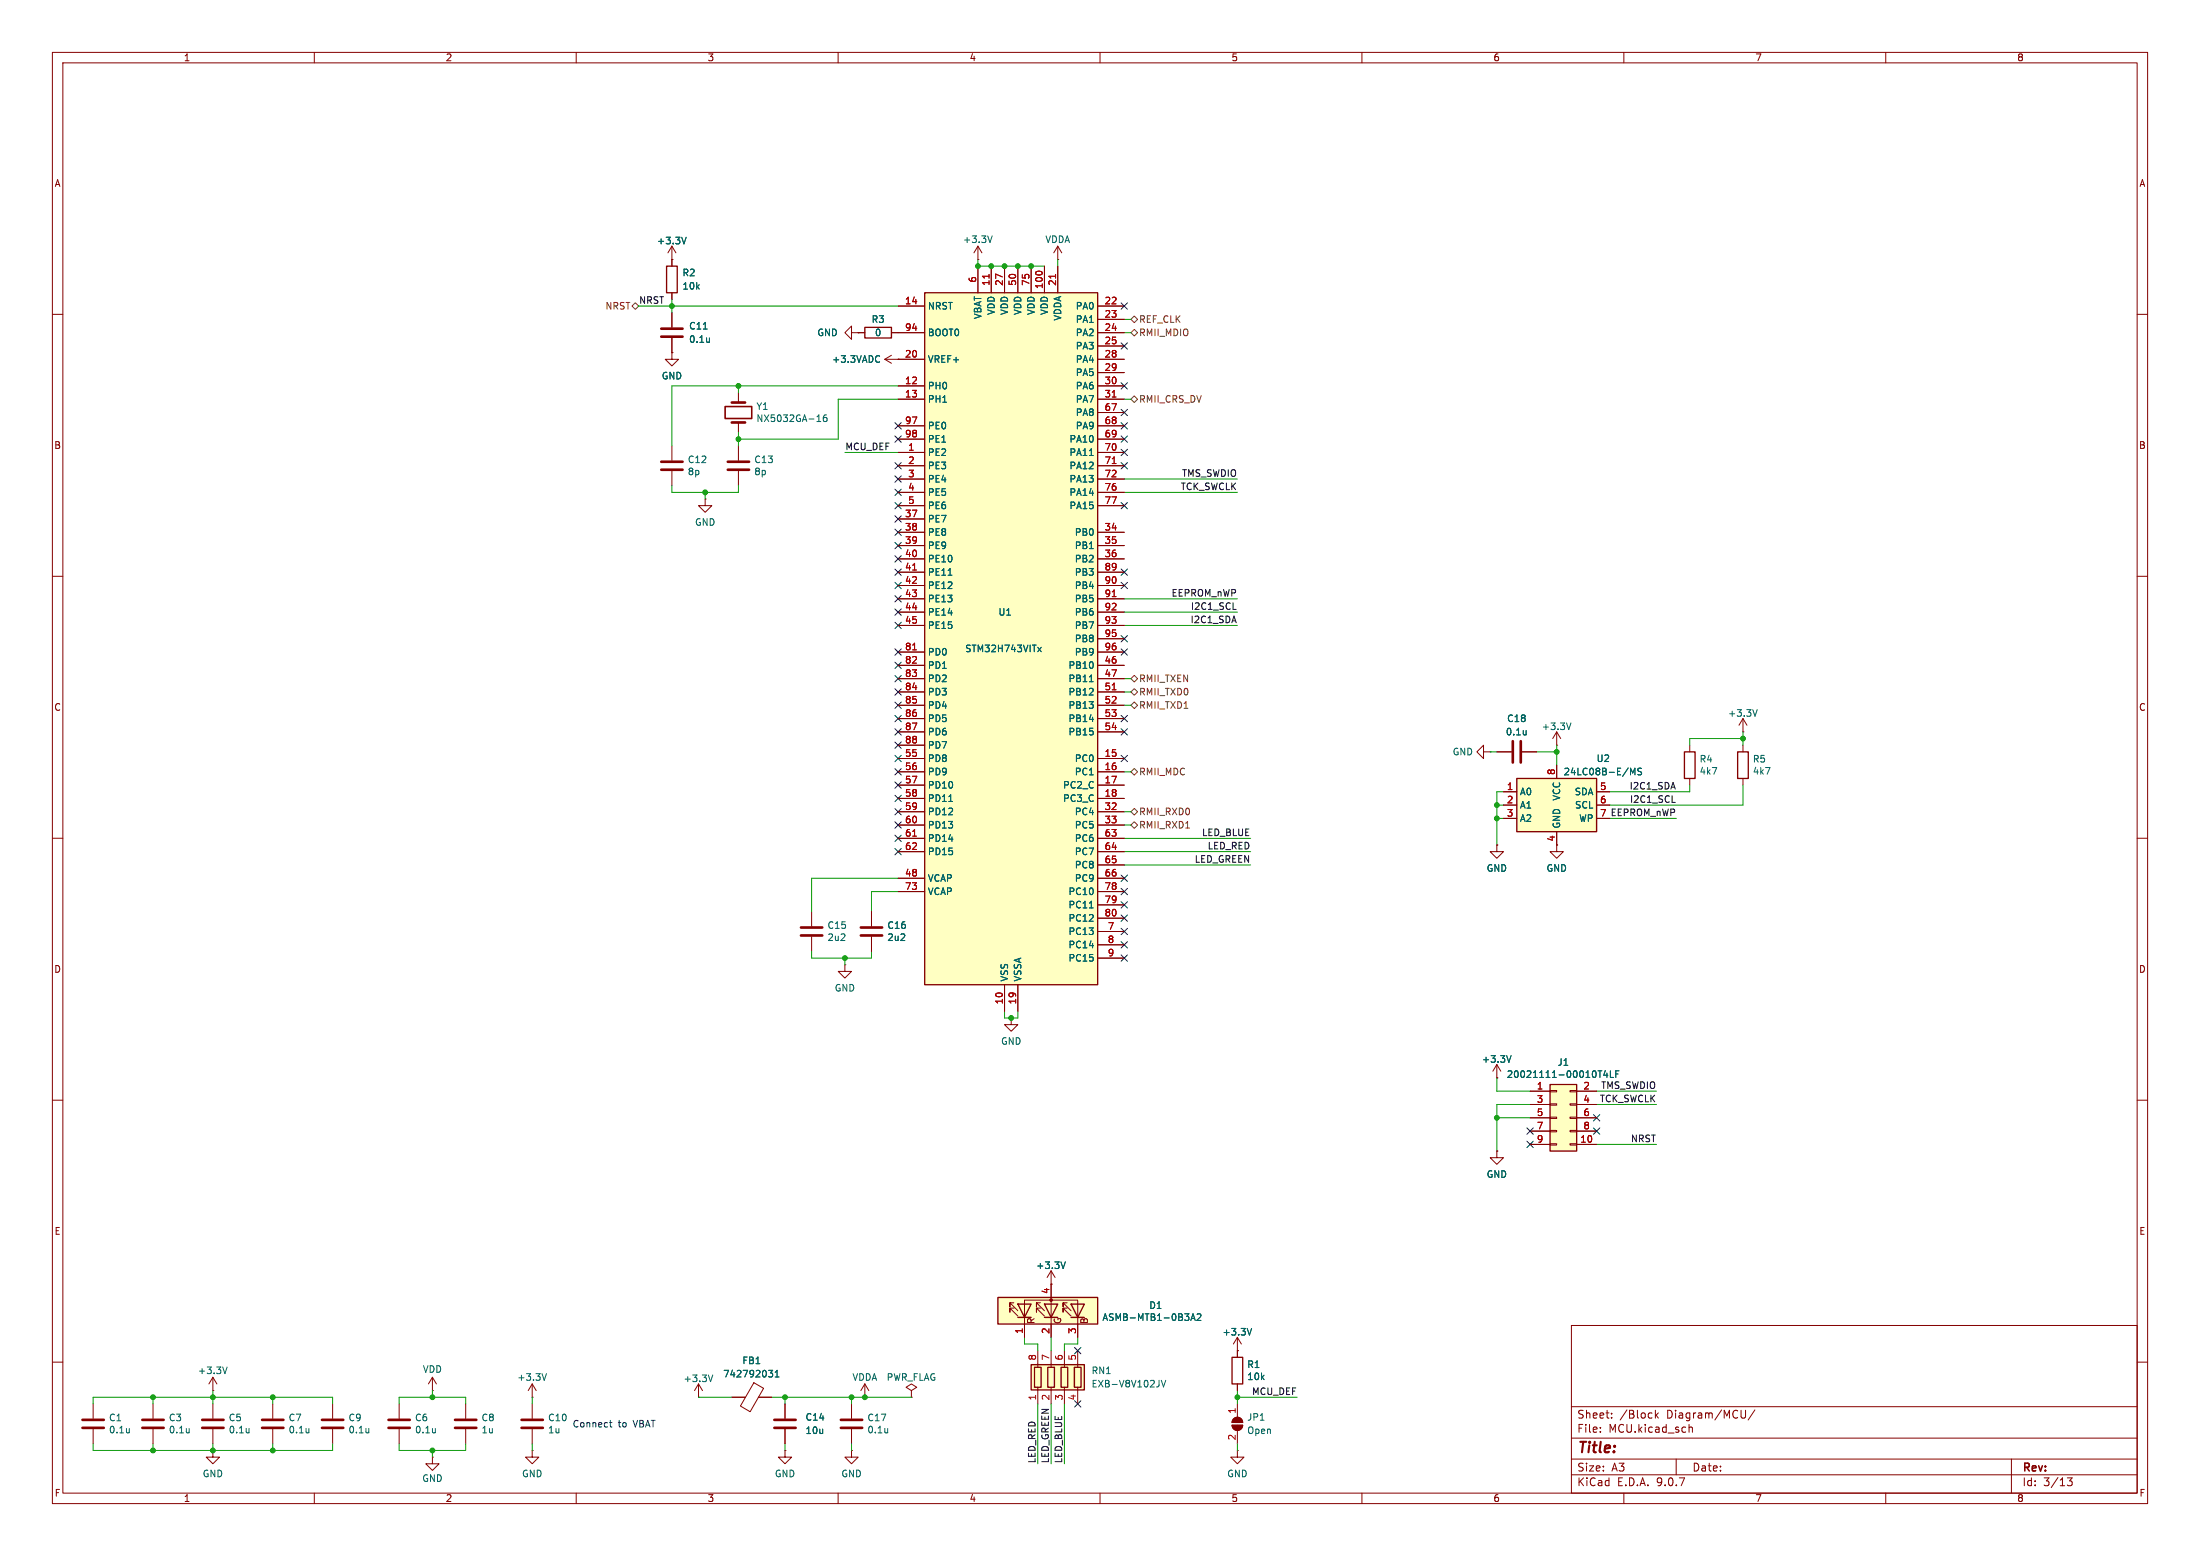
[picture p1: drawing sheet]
<svg xmlns="http://www.w3.org/2000/svg" width="420mm" height="297mm" viewBox="0 0 420 297" stroke-linecap="round" stroke-linejoin="round" font-family="sans-serif">
<g fill="none" stroke="#840000" stroke-width=".19">
<path d="M10 10h400v277h-400zM12 12h396v273h-396zM60 10v2M110 10v2M160 10v2M210 10v2M260 10v2M310 10v2M360 10v2M10 60h2M408 60h2M10 110h2"/>
<path d="M408 110h2M10 160h2M408 160h2M10 210h2M408 210h2M300 253h108v32h-108zM10 260h2M88.9 268v2.8M88.9 272.8v2.8M300 278.5h108M300 274.5h108M300 268.5h108"/>
<path d="M305.5 273.2v.2M305.5 272.5v.1M307.7 270.5v.2M307.7 269.8v.1M316 269.2v1.5M316.2 270.1l.4 .6M316.6 269.7l-.6 .6M320 278.5v3M322.4 271.9v1.5M322.4 272.5l.3-.1 .3 .1 .1 .9M333.2 269.2v1.2l-.1 .2-.4 .1M335 269.1l-1.3 1.9"/>
<path d="M384 278.5v6.5M408 260h2M60 285v2M110 285v2M160 285v2M210 285v2M260 285v2M300 281.5h108M310 285v2M360 285v2M394.7 282.1h.9l-.5 .6 .4 .1v.6l-.2 .2-.6-.1"/>
</g>
<path d="M86.9 271h4M86.9 272.5h4" fill="none" stroke="#840000" stroke-width=".51"/>
<path d="M190.5 247.6h19v5.1h-19z" fill="#ffffc2"/>
<g fill="none" stroke="#840000" stroke-width=".19">
<path d="M128.3 49.5v1.3M128.3 55.9v1.3M201.9 49.5h.1M201.9 47l-.7 1.3M201.9 47l.8 1.3M201.9 47v2.5M332.7 139.7h.1M332.7 137.2v2.5M332.7 137.2l-.7 1.2M332.7 137.2l.8 1.2M283.2 143.5v-1.3l-1.3 1.3 1.3 1.3v-1.3h1.3M284.5 143.5h.1"/>
<path d="M322.6 142.2v1.3M322.6 148.6v1.3M332.7 142.2v1.3M332.7 148.6v1.3M154.9 174v2.8M154.9 178.8v2.8M166.4 174v2.8M166.4 178.8v2.8M161.3 184.2v1.2h1.3l-1.3 1.3-1.3-1.3h1.3M161.3 184.2h.1M193 194.3v1.3h1.3l-1.3 1.3-1.2-1.3h1.2M193 194.3h.1"/>
<path d="M193.5 249.7h-.7v.7v-.7l1.5 1.5M193.5 248.7h-.7v.7v-.7l1.5 1.5M194.3 248.9h.1M195.6 255.3v-7.1h10.1v7.1M198.6 249.7h-.7v.7v-.7l1.5 1.5M198.6 248.7h-.7v.7v-.7l1.5 1.5M200.7 245.1v10.2M203.7 249.7h-.8v.7v-.7l1.6 1.5M203.7 248.7h-.8v.7v-.7l1.6 1.5M236.2 257.8h.1M236.2 255.3v2.5M236.2 255.3l-.7 1.2"/>
<path d="M236.2 255.3l.8 1.2M52.1 268v2.8M52.1 272.8v2.8M63.5 268v2.8M63.5 272.8v2.8M76.2 268v2.8M76.2 272.8v2.8M82.5 265.4h.1M82.5 278.1v1.3h1.3l-1.3 1.3-1.2-1.3h1.2M82.5 278.1h.1M82.5 262.9l-.7 1.3M82.5 262.9l.8 1.3"/>
<path d="M82.5 262.9v2.5M101.6 276.9v1.2h1.3l-1.3 1.3-1.3-1.3h1.3M101.6 276.9h.1M101.6 266.7h.1M101.6 264.2v2.5M101.6 268v2.8M101.6 272.8v2.8M101.6 264.2l-.8 1.2M101.6 264.2l.8 1.2M235.2 272h2a1.02 1.02 0 0 1-1 1 1.02 1.02 0 0 1-1-1zM235.5 270.8a1.02 1.02 0 0 1 1.1-.2 1.02 1.02 0 0 1 .6 .9h-2zM236.2 276.9v1.2h1.3l-1.3 1.3-1.3-1.3h1.3"/>
<path d="M236.2 276.9h.1M236.2 268v2.5M236.2 273v2.6"/>
</g>
<path d="M127.3 50.8h2v5.1h-2zM321.6 143.5h2v5.1h-2zM331.7 143.5h2.1v5.1h-2.1zM190.5 247.6h19v5.1h-19zM194.3 248.9h2.5l-1.2 2.6zM194.3 251.5h2.5M199.4 248.9h2.5l-1.2 2.6zM199.4 251.5h2.5M204.5 248.9h2.5l-1.3 2.6zM204.5 251.5h2.5" fill="none" stroke="#840000" stroke-width=".25"/>
<g fill="#840000" stroke="#840000" stroke-width=".19">
<path d="M235.5 270.8a1.02 1.02 0 0 1 1.1-.2 1.02 1.02 0 0 1 .6 .9h-2z"/>
<path d="M235.2 272h2a1.02 1.02 0 0 1-1 1 1.02 1.02 0 0 1-1-1z"/>
<circle cx="200.7" cy="248.2" r=".25"/>
</g>
<path d="M335.5 135.5l-.5 1.2M227.3 252l.5-1.2 .4 1.2M227.4 251.7h.7M228.5 250.9l.5-.1 .3 .3-.8 .9h.8M238.9 253.6l-.4 1.2M59 272.7v.8M59 273.4h-.1M70.4 272.7v.8M70.4 273.4h-.1M83.1 272.7v.8M83.1 273.4h-.1M104.3 262.2l-.4 1.3" fill="none" stroke="#006464" stroke-width=".19"/>
<path d="M152.9 177h4.1M152.9 178.6h4.1M164.3 177h4.1M164.3 178.6h4.1M50 271h4.1M50 272.5h4.1M61.5 271h4M61.5 272.5h4M74.2 271h4M74.2 272.5h4M99.6 271h4M99.6 272.5h4" fill="none" stroke="#840000" stroke-width=".51"/>
<path d="M176.5 55.9h33v132.1h-33z" fill="#ffffc2"/>
<path d="M176.5 55.9h33v132.1h-33zM165.1 62.5h5.1v2h-5.1z" fill="none" stroke="#840000" stroke-width=".25"/>
<g fill="none" stroke="#840000" stroke-width=".19">
<path d="M128.3 59.7v2.8M171.4 58.4h5.1M186.7 50.8v5.1M189.2 50.8v5.1M191.8 50.8v5.1M194.3 50.8v5.1M196.8 50.8v5.1M199.4 50.8v5.1M201.9 50.8v5.1M209.5 58.4h5.1M128.3 67.3v1.3h1.2l-1.2 1.3-1.3-1.3h1.3M128.3 67.3h.1"/>
<path d="M128.3 64.5v2.8M162.6 63.5v-1.3l-1.3 1.3 1.3 1.3v-1.3h1.2M163.8 63.5h.1M163.8 63.5h1.3M168.9 68.6h7.6M168.9 68.6l1.3 .7M170.2 63.5h6.3M170.2 67.8l-1.3 .8M171.4 68.6h.1M171.4 73.7h5.1M171.4 76.2h5.1M209.5 63.5h5.1"/>
<path d="M209.5 68.6h5.1M209.5 73.7h5.1M209.5 76.2h5.1M209.5 61h5.1M209.5 66h5.1M209.5 71.1h5.1M209.5 78.7h5.1M141 85.1v2.8M141 89.9v2.8M171.4 81.3h5.1M171.4 83.8h5.1M171.4 86.4h5.1"/>
<path d="M171.4 88.9h5.1M171.4 91.4h5.1M171.4 94h5.1M171.4 96.5h5.1M171.4 99.1h5.1M209.5 81.3h5.1M209.5 83.8h5.1M209.5 86.4h5.1M209.5 88.9h5.1M209.5 91.4h5.1M209.5 94h5.1M209.5 96.5h5.1"/>
<path d="M171.4 101.6h5.1M171.4 104.1h5.1M171.4 106.7h5.1M171.4 109.2h5.1M171.4 111.8h5.1M171.4 114.3h5.1M171.4 116.8h5.1M171.4 119.4h5.1M209.5 101.6h5.1M209.5 104.1h5.1M209.5 106.7h5.1M209.5 109.2h5.1"/>
<path d="M209.5 111.8h5.1M209.5 114.3h5.1M209.5 116.8h5.1M209.5 119.4h5.1M171.4 124.5h5.1M171.4 127h5.1M171.4 129.5h5.1M171.4 132.1h5.1M171.4 134.6h5.1M171.4 137.2h5.1M171.4 139.7h5.1M209.5 124.5h5.1"/>
<path d="M209.5 127h5.1M209.5 129.5h5.1M209.5 132.1h5.1M209.5 134.6h5.1M209.5 137.2h5.1M209.5 139.7h5.1M209.5 121.9h5.1M171.4 142.2h5.1M171.4 144.8h5.1M171.4 147.3h5.1M171.4 149.9h5.1M171.4 152.4h5.1"/>
<path d="M171.4 154.9h5.1M171.4 157.5h5.1M209.5 144.8h5.1M209.5 147.3h5.1M209.5 149.9h5.1M209.5 152.4h5.1M209.5 154.9h5.1M209.5 157.5h5.1M171.4 160h5.1M171.4 162.6h5.1M171.4 167.6h5.1M171.4 170.2h5.1"/>
<path d="M209.5 160h5.1M209.5 162.6h5.1M209.5 167.6h5.1M209.5 170.2h5.1M209.5 165.1h5.1M209.5 172.7h5.1M209.5 175.3h5.1M209.5 177.8h5.1M191.8 188v5M194.3 188v5M209.5 180.3h5.1M209.5 182.9h5.1"/>
</g>
<path d="M134.3 62.8h.7M135.4 64.5v.8M135.4 65.2v.1M167.7 67.9l.2 .1M167.9 69l-.2 .2M208 86.9h.7M181 109.8h.7M198.1 123.6l.7 .8M198.8 123.6l-.7 .8M208 130.1h.7M181.1 153h.8M208 173.3h.7" fill="none" stroke="#006464" stroke-width=".19"/>
<path d="M188.8 52.4v.7M201.5 52.4v.7M212.3 75.8h.8M212.3 88.5h.8M174.2 108.8h.8M212.3 113.9h.8M174.2 124h.8M212.3 131.7h.8M174.2 159.6h.8" fill="none" stroke="#a90000" stroke-width=".19"/>
<path d="M126.2 62.7h4.1M126.2 64.3h4.1M138.9 88.1h4.1M138.9 89.7h4.1" fill="none" stroke="#840000" stroke-width=".51"/>
<path d="M295.9 207h5.1v12.7h-5.1z" fill="#ffffc2"/>
<path d="M295.9 207h5.1v12.7h-5.1z" fill="none" stroke="#840000" stroke-width=".25"/>
<g fill="none" stroke="#840000" stroke-width=".19">
<path d="M128.3 49.5h.1M128.3 47l.7 1.3M128.3 47l-.8 1.3M128.3 47v2.5M141 74.9v1.9M128.3 85.1v2.8M128.3 89.9v2.8M134.6 95.3v1.2h1.3l-1.3 1.3-1.3-1.3h1.3M134.6 95.3h.1M141 80.6v2M297.2 139.7l-.8 1.3M297.2 139.7l.7 1.3"/>
<path d="M297.2 139.7v2.5M285.7 143.5h2.8M290.6 143.5h2.8M297.2 142.2h.1M292.1 208.3h3.8M292.1 210.8h3.8M292.1 213.4h3.8M292.1 215.9h3.8M292.1 218.4h3.8M295.9 208.2h1.3v.2h-1.3zM295.9 210.7h1.3v.2h-1.3zM295.9 213.2h1.3v.3h-1.3z"/>
<path d="M295.9 215.8h1.3v.2h-1.3zM295.9 218.3h1.3v.3h-1.3zM299.7 208.2h1.3v.2h-1.3zM299.7 210.7h1.3v.2h-1.3zM299.7 213.2h1.3v.3h-1.3zM299.7 215.8h1.3v.2h-1.3zM299.7 218.3h1.3v.3h-1.3zM301 208.3h3.8M301 210.8h3.8M301 213.4h3.8M301 215.9h3.8M301 218.4h3.8"/>
</g>
<path d="M131 45.3l-.4 1.3M157.8 79.2l-.4 .1a.86 .86 0 0 0 0 1.2l.4-.2 .1-.4-.2-.2h-.4l-.1 .2M156 80.5h.7M291.3 139.4v.9M299.9 138l-.4 1.3M291.3 140.2h.1M305.1 204.4h.7M306.5 204.3l-.3 .9h.7M306.8 204.8v.9M307.4 204.4v1.3h.6M308.5 205h.4M309.1 204.4h-.6v1.3" fill="none" stroke="#006464" stroke-width=".19"/>
<path d="M139.7 76.8h2.5M126.2 88.1h4.1M126.2 89.7h4.1M139.7 80.6h2.5M288.8 141.5v4M290.3 141.5v4" fill="none" stroke="#840000" stroke-width=".51"/>
<path d="M138.4 77.6h5.1v2.3h-5.1z" fill="none" stroke="#840000" stroke-width=".3"/>
<path d="M196.8 260.5h10.2v4.8h-10.2z" fill="#ffffc2"/>
<path d="M235.2 259.1h2v5.1h-2zM196.8 260.5h10.2v4.8h-10.2zM197.5 261h1.3v3.8h-1.3zM200 261h1.3v3.8h-1.3zM202.6 261h1.2v3.8h-1.2zM205.1 261h1.3v3.8h-1.3z" fill="none" stroke="#840000" stroke-width=".25"/>
<g fill="none" stroke="#840000" stroke-width=".19">
<path d="M186.7 49.5h.1M186.7 47l-.8 1.3M186.7 47l.8 1.3M186.7 47v2.5M285.7 219.7v1.3h1.3l-1.3 1.2-1.2-1.2h1.2M285.7 219.7h.1M198.1 257.8v3.2M200.7 245.1h.1M200.7 242.6v2.5M200.7 257.8v3.2M200.7 242.6l-.8 1.2M200.7 242.6l.7 1.2"/>
<path d="M203.2 257.8v3.2M205.7 257.8v3.2M236.2 257.8v1.3M29.2 268v2.8M29.2 272.8v2.8M133.3 266.7h.1M133.3 264.2l-.7 1.2M133.3 264.2l.8 1.2M133.3 264.2v2.5M149.9 276.9v1.2h1.2l-1.2 1.3-1.3-1.3h1.3M149.9 276.9h.1M149.9 268v2.8"/>
<path d="M149.9 272.8v2.8M162.6 276.9v1.2h1.2l-1.2 1.3-1.3-1.3h1.3M162.6 276.9h.1M162.6 268v2.8M162.6 272.8v2.8M165.1 266.7h.1M165.1 264.2l-.8 1.2M165.1 264.2l.8 1.2M165.1 264.2v2.5M174 265.4l1-.6-1-.6-1 .6 1 .6v1.3M174 266.7h.1M198.1 264.8v3.2"/>
<path d="M200.7 264.8v3.2M203.2 264.8v3.2M205.7 264.8v3.2M236.2 264.2v1.2"/>
</g>
<path d="M189.4 45l-.4 1.3M203.4 240.9l-.4 1.2M36.1 272.7v.8M36.1 273.4h.1M136.1 262.5l-.5 1.2M169.5 272.7v.8M169.5 273.4h-.1M221.7 263.5l.4 1.2 .4-1.2" fill="none" stroke="#006464" stroke-width=".19"/>
<path d="M27.2 271h4M27.2 272.5h4M147.8 271h4.1M147.8 272.5h4.1M160.5 271h4.1M160.5 272.5h4.1" fill="none" stroke="#840000" stroke-width=".51"/>
<path d="M289.6 148.6h15.2v10.2h-15.2z" fill="#ffffc2"/>
<path d="M289.6 148.6h15.2v10.2h-15.2z" fill="none" stroke="#840000" stroke-width=".25"/>
<g fill="none" stroke="#840000" stroke-width=".19">
<path d="M128.3 49.5h.1M128.3 49.5v1.3M128.3 55.9v1.3M128.3 59.7v2.8M171.4 58.4h5.1M186.7 50.8v5.1M189.2 50.8v5.1M191.8 50.8v5.1M194.3 50.8v5.1M196.8 50.8v5.1M199.4 50.8v5.1M201.9 50.8v5.1"/>
<path d="M209.5 58.4h5.1M128.3 67.3h.1M128.3 64.5v2.8M163.8 63.5h.1M163.8 63.5h1.3M170.2 63.5h6.3M171.4 68.6h.1M171.4 68.6h5.1M171.4 73.7h5.1M171.4 76.2h5.1M209.5 63.5h5.1M209.5 68.6h5.1"/>
<path d="M209.5 73.7h5.1M209.5 76.2h5.1M209.5 61h5.1M209.5 66h5.1M209.5 71.1h5.1M209.5 78.7h5.1M171.4 81.3h5.1M171.4 83.8h5.1M171.4 86.4h5.1M171.4 88.9h5.1M171.4 91.4h5.1M171.4 94h5.1"/>
<path d="M171.4 96.5h5.1M171.4 99.1h5.1M209.5 81.3h5.1M209.5 83.8h5.1M209.5 86.4h5.1M209.5 88.9h5.1M209.5 91.4h5.1M209.5 94h5.1M209.5 96.5h5.1M171.4 101.6h5.1M171.4 104.1h5.1M171.4 106.7h5.1"/>
<path d="M171.4 109.2h5.1M171.4 111.8h5.1M171.4 114.3h5.1M171.4 116.8h5.1M171.4 119.4h5.1M209.5 101.6h5.1M209.5 104.1h5.1M209.5 106.7h5.1M209.5 109.2h5.1M209.5 111.8h5.1M209.5 114.3h5.1M209.5 116.8h5.1"/>
<path d="M209.5 119.4h5.1M171.4 124.5h5.1M171.4 127h5.1M171.4 129.5h5.1M171.4 132.1h5.1M171.4 134.6h5.1M171.4 137.2h5.1M171.4 139.7h5.1M209.5 124.5h5.1M209.5 127h5.1M209.5 129.5h5.1M209.5 132.1h5.1"/>
<path d="M209.5 134.6h5.1M209.5 137.2h5.1M209.5 139.7h5.1M209.5 121.9h5.1M171.4 142.2h5.1M171.4 144.8h5.1M171.4 147.3h5.1M171.4 149.9h5.1M171.4 152.4h5.1M171.4 154.9h5.1M171.4 157.5h5.1M209.5 144.8h5.1"/>
<path d="M209.5 147.3h5.1M209.5 149.9h5.1M209.5 152.4h5.1M209.5 154.9h5.1M209.5 157.5h5.1M285.7 143.5h2.8M287 151.1h2.6M287 153.7h2.6M287 156.2h2.6M290.6 143.5h2.8M297.2 158.8v3.8h1.2l-1.2 1.2-1.3-1.2h1.3M297.2 146.1v2.5"/>
<path d="M304.8 151.1h2.5M304.8 153.7h2.5M304.8 156.2h2.5M166.4 174v2.8M166.4 178.8v2.8M171.4 160h5.1M171.4 162.6h5.1M171.4 167.6h5.1M171.4 170.2h5.1M209.5 160h5.1M209.5 162.6h5.1M209.5 167.6h5.1"/>
<path d="M209.5 170.2h5.1M209.5 165.1h5.1M209.5 172.7h5.1M209.5 175.3h5.1M209.5 177.8h5.1M285.7 161.3v1.3h1.3l-1.3 1.2-1.2-1.2h1.2M285.7 161.3h.1M191.8 188v5M194.3 188v5M209.5 180.3h5.1M209.5 182.9h5.1M285.7 205.7h.1"/>
<path d="M285.7 219.7h.1M285.7 203.2l-.7 1.3M285.7 203.2l.8 1.3M285.7 203.2v2.5M292.1 208.3h3.8M292.1 210.8h3.8M292.1 213.4h3.8M292.1 215.9h3.8M292.1 218.4h3.8M301 208.3h3.8M301 210.8h3.8M301 213.4h3.8"/>
<path d="M301 215.9h3.8M301 218.4h3.8M195.6 252.7v2.6M200.7 245.1h.1M200.7 245.1v2.5M200.7 252.7v2.6M205.7 252.7v2.6M236.2 257.8h.1M236.2 257.8v1.3M17.8 268v2.8M17.8 272.8v2.8M40.6 276.9v1.2h1.3l-1.3 1.3-1.2-1.3h1.2"/>
<path d="M40.6 276.9h.1M40.6 265.4h.1M40.6 262.9v2.5M40.6 268v2.8M40.6 272.8v2.8M40.6 262.9l-.7 1.3M40.6 262.9l.8 1.3M139.7 266.7h2.6M143.9 263.9l1.9 1.1-2.6 4.5-1.8-1.1zM144.8 266.7h2.5M149.9 268v2.8M149.9 272.8v2.8"/>
<path d="M236.2 264.2v1.2"/>
</g>
<g fill="none" stroke="#006464" stroke-width=".19">
<path d="M131 45.3l-.4 1.3M134.3 62.8h.7M135.4 64.5v.8M135.4 65.2v.1M167.7 67.9l.2 .1M167.9 69l-.2 .2M208 86.9h.7M181 109.8h.7M198.1 123.6l.7 .8M198.8 123.6l-.7 .8M208 130.1h.7M291.3 139.4v.9"/>
<path d="M181.1 153h.8M291.3 140.2h.1M311.3 147.9v-1.3l.4 .9 .4-.9v1.3M313.4 146.7l-.5-.1-.2 .2v.3l.6 .3 .1 .3-.3 .2-.4-.1M208 173.3h.7M288.5 201.5l-.5 1.3M305.1 204.4h.7M306.5 204.3l-.3 .9h.7M306.8 204.8v.9M307.4 204.4v1.3h.6M308.5 205h.4M309.1 204.4h-.6v1.3"/>
<path d="M203.4 240.9l-.4 1.2M227.3 252l.5-1.2 .4 1.2M227.4 251.7h.7M228.5 250.9l.5-.1 .3 .3-.8 .9h.8M238.9 253.6l-.4 1.2M24.7 272.7v.8M24.7 273.4h-.1M43.4 260.9l-.5 1.3M47.5 272.7v.8M47.5 273.4h.1M146.7 261.6h.8l-.4 .4 .3 .2 .1 .4-.2 .2h-.4M148 262.8h.7"/>
<path d="M148 261.9l.3-.3v1.2"/>
</g>
<path d="M15.7 271h4.1M15.7 272.5h4.1M38.6 271h4.1M38.6 272.5h4.1" fill="none" stroke="#840000" stroke-width=".51"/>
<path d="M120.6 58.4l.7-.6 .6 .6-.6 .7zM215.9 76.2l.6-.6 .7 .6-.7 .6zM215.9 61l.6-.7 .7 .7-.7 .6zM215.9 63.5l.6-.6 .7 .6-.7 .6zM215.9 134.6l.6-.6 .7 .6-.7 .7zM215.9 132.1l.6-.7 .7 .7-.7 .6zM215.9 129.5l.6-.6 .7 .6-.7 .7zM215.9 157.5l.6-.7 .7 .7-.7 .6zM215.9 154.9l.6-.6 .7 .6-.7 .7zM215.9 147.3l.6-.6 .7 .6-.7 .7zM226.4 158.1h.7" fill="none" stroke="#725600" stroke-width=".19"/>
<path d="M235.4 116.3h.6M319.2 153.2h.6" fill="none" stroke="#0f0f0f" stroke-width=".19"/>
<g fill="none" stroke="#009600" stroke-width=".19">
<path d="M121.9 58.4h49.5M128.3 57.2v2.5M186.7 49.5v1.3h12.7M201.9 49.5v1.3M141 73.7v1.2M171.4 76.2h-11.4v7.6h-19M171.4 73.7h-43.1v11.4M214.6 61h1.3M214.6 63.5h1.3M214.6 76.2h1.3M128.3 92.7v1.3h12.7v-1.3M134.6 94v1.3"/>
<path d="M141 82.6v2.5M161.3 86.4h10.1M214.6 94h21.6M214.6 91.4h21.6M214.6 119.4h21.6M214.6 116.8h21.6M214.6 114.3h21.6M214.6 132.1h1.3M214.6 129.5h1.3M214.6 134.6h1.3M332.7 139.7v2.5M214.6 157.5h1.3"/>
<path d="M214.6 147.3h1.3M214.6 154.9h1.3M284.5 143.5h1.2M285.7 153.7h1.3M285.7 156.2h1.3M287 151.1h-1.3v10.2M293.4 143.5h3.8M297.2 142.2v3.9M307.3 156.2h12.7M322.6 149.9v1.2h-15.3M332.7 149.9v3.8h-25.4M332.7 141h-10.1v1.2"/>
<path d="M171.4 167.6h-16.5v6.4M171.4 170.2h-5v3.8M214.6 162.6h24.2M214.6 165.1h24.2M214.6 160h24.2M154.9 181.6v1.3h11.5v-1.3M161.3 182.9v1.3M191.8 193v1.3h2.5v-1.3M285.7 205.7v2.6h6.4M285.7 213.4h6.4M292.1 210.8h-6.4v8.9M304.8 208.3h11.4"/>
<path d="M304.8 210.8h11.4M304.8 218.4h11.4M195.6 255.3v1.2h2.5v1.3M200.7 255.3v2.5M205.7 255.3v1.2h-2.5v1.3M17.8 268v-1.3h45.7v1.3M17.8 275.6v1.3h45.7v-1.3M29.2 266.7v1.3M29.2 275.6v1.3M40.6 265.4v2.6M40.6 275.6v1.3M52.1 266.7v1.3"/>
<path d="M52.1 275.6v1.3M76.2 268v-1.3h12.7v1.3M76.2 275.6v1.3h12.7v-1.3M82.5 265.4v1.3M82.5 276.9v1.2M101.6 266.7v1.3M101.6 275.6v1.3M133.3 266.7h6.4M147.3 266.7h26.7M149.9 266.7v1.3M149.9 275.6v1.3M162.6 266.7v1.3"/>
<path d="M162.6 275.6v1.3M198.1 268v11.4M200.7 268v11.4M203.2 268v11.4M236.2 266.7h11.4M236.2 265.4v2.6M236.2 275.6v1.3"/>
</g>
<g fill="none" stroke="#000084" stroke-width=".19">
<path d="M214 57.8l1.2 1.2M215.2 57.8l-1.2 1.2M214 65.4l1.2 1.2M214 78.1l1.2 1.2M214 73.1l1.2 1.2M215.2 65.4l-1.2 1.2M215.2 78.1l-1.2 1.2M215.2 73.1l-1.2 1.2M170.8 80.7l1.3 1.2M170.8 98.5l1.3 1.2M170.8 90.8l1.3 1.2M170.8 83.2l1.3 1.2"/>
<path d="M170.8 95.9l1.3 1.2M170.8 88.3l1.3 1.2M170.8 93.4l1.3 1.2M172.1 80.7l-1.3 1.2M172.1 98.5l-1.3 1.2M172.1 90.8l-1.3 1.2M172.1 83.2l-1.3 1.2M172.1 95.9l-1.3 1.2M172.1 88.3l-1.3 1.2M172.1 93.4l-1.3 1.2M214 85.8l1.2 1.2M214 88.3l1.2 1.2"/>
<path d="M214 95.9l1.2 1.2M214 80.7l1.2 1.2M214 83.2l1.2 1.2M215.2 85.8l-1.2 1.2M215.2 88.3l-1.2 1.2M215.2 95.9l-1.2 1.2M215.2 80.7l-1.2 1.2M215.2 83.2l-1.2 1.2M170.8 118.8l1.3 1.2M170.8 101l1.3 1.2M170.8 108.6l1.3 1.2M170.8 103.5l1.3 1.2"/>
<path d="M170.8 106.1l1.3 1.2M170.8 111.2l1.3 1.2M170.8 113.7l1.3 1.2M170.8 116.2l1.3 1.2M172.1 101l-1.3 1.2M172.1 108.6l-1.3 1.2M172.1 118.8l-1.3 1.2M172.1 103.5l-1.3 1.2M172.1 106.1l-1.3 1.2M172.1 111.2l-1.3 1.2M172.1 113.7l-1.3 1.2M172.1 116.2l-1.3 1.2"/>
<path d="M214 111.2l1.2 1.2M214 108.6l1.2 1.2M215.2 111.2l-1.2 1.2M215.2 108.6l-1.2 1.2M170.8 123.9l1.3 1.2M170.8 128.9l1.3 1.2M170.8 139.1l1.3 1.2M170.8 131.5l1.3 1.2M170.8 126.4l1.3 1.2M170.8 134l1.3 1.2M170.8 136.6l1.3 1.2M172.1 128.9l-1.3 1.2"/>
<path d="M172.1 131.5l-1.3 1.2M172.1 139.1l-1.3 1.2M172.1 123.9l-1.3 1.2M172.1 126.4l-1.3 1.2M172.1 134l-1.3 1.2M172.1 136.6l-1.3 1.2M214 123.9l1.2 1.2M214 121.3l1.2 1.2M214 139.1l1.2 1.2M214 136.6l1.2 1.2M215.2 123.9l-1.2 1.2M215.2 121.3l-1.2 1.2"/>
<path d="M215.2 139.1l-1.2 1.2M215.2 136.6l-1.2 1.2M170.8 154.3l1.3 1.2M170.8 159.4l1.3 1.2M170.8 156.9l1.3 1.2M170.8 151.8l1.3 1.2M170.8 146.7l1.3 1.2M170.8 149.3l1.3 1.2M170.8 144.2l1.3 1.2M170.8 141.6l1.3 1.2M172.1 154.3l-1.3 1.2M172.1 159.4l-1.3 1.2"/>
<path d="M172.1 156.9l-1.3 1.2M172.1 151.8l-1.3 1.2M172.1 146.7l-1.3 1.2M172.1 149.3l-1.3 1.2M172.1 144.2l-1.3 1.2M172.1 141.6l-1.3 1.2M214 144.2l1.2 1.2M215.2 144.2l-1.2 1.2M170.8 162l1.3 1.2M172.1 162l-1.3 1.2M214 169.6l1.2 1.2M214 172.1l1.2 1.2"/>
<path d="M214 167l1.2 1.2M214 174.7l1.2 1.2M214 179.7l1.2 1.2M214 177.2l1.2 1.2M215.2 169.6l-1.2 1.2M215.2 172.1l-1.2 1.2M215.2 167l-1.2 1.2M215.2 174.7l-1.2 1.2M215.2 179.7l-1.2 1.2M215.2 177.2l-1.2 1.2M214 182.3l1.2 1.2M215.2 182.3l-1.2 1.2"/>
<path d="M291.5 217.8l1.2 1.2M291.5 215.3l1.2 1.2M292.7 217.8l-1.2 1.2M292.7 215.3l-1.2 1.2M304.2 215.3l1.2 1.2M304.2 212.8l1.2 1.2M305.4 215.3l-1.2 1.2M305.4 212.8l-1.2 1.2M205.1 257.2l1.2 1.2M206.3 257.2l-1.2 1.2M205.1 267.4l1.2 1.2M206.3 267.4l-1.2 1.2"/>
</g>
<path d="M116.3 271.5h.5M116.5 271.1v1.1l.3 .2" fill="none" stroke="#0000c2" stroke-width=".19"/>
<path d="M188.8 52.4v.7M201.5 52.4v.7M212.3 75.8h.8M212.3 88.5h.8M174.2 108.8h.8M212.3 113.9h.8M174.2 124h.8M212.3 131.7h.8M174.2 159.6h.8" fill="none" stroke="#a90000" stroke-width=".19"/>
<g fill="#009600" stroke="#009600" stroke-width=".19">
<circle cx="29.2" cy="266.7" r=".46"/>
<circle cx="40.6" cy="266.7" r=".46"/>
<circle cx="40.6" cy="276.9" r=".46"/>
<circle cx="52.1" cy="266.7" r=".46"/>
<circle cx="52.1" cy="276.9" r=".46"/>
<circle cx="29.2" cy="276.9" r=".46"/>
<circle cx="149.9" cy="266.7" r=".46"/>
<circle cx="162.6" cy="266.7" r=".46"/>
<circle cx="165.1" cy="266.7" r=".46"/>
<circle cx="161.3" cy="182.9" r=".46"/>
<circle cx="193" cy="194.3" r=".46"/>
<circle cx="82.5" cy="276.9" r=".46"/>
<circle cx="82.5" cy="266.7" r=".46"/>
<circle cx="236.2" cy="266.7" r=".46"/>
<circle cx="141" cy="73.7" r=".46"/>
<circle cx="141" cy="83.8" r=".46"/>
<circle cx="128.3" cy="58.4" r=".46"/>
<circle cx="134.6" cy="94" r=".46"/>
<circle cx="297.2" cy="143.5" r=".46"/>
<circle cx="332.7" cy="141" r=".46"/>
<circle cx="196.8" cy="50.8" r=".46"/>
<circle cx="194.3" cy="50.8" r=".46"/>
<circle cx="191.8" cy="50.8" r=".46"/>
<circle cx="189.2" cy="50.8" r=".46"/>
<circle cx="186.7" cy="50.8" r=".46"/>
<circle cx="285.7" cy="213.4" r=".46"/>
<circle cx="285.7" cy="156.2" r=".46"/>
<circle cx="285.7" cy="153.7" r=".46"/>
</g>
<text font-size="2.8" fill="#840000" x="301" y="277.9">Title:</text>
<g font-size="2.1" fill="#840000">
<text x="301" y="273.7">File:</text>
<text x="301" y="271">Sheet:</text>
<text x="307.1" y="273.7">MCU.kicad_sch</text>
<text x="309.2" y="271">/Block</text>
<text x="318.2" y="271">Diagram/MCU/</text>
<text x="301" y="281.1">Size:</text>
<text x="307.6" y="281.1">A3</text>
<text x="323" y="281.1">Date:</text>
<text x="386" y="281.3">Rev:</text>
<text x="301" y="283.9">KiCad</text>
<text x="308.7" y="283.9">E.D.A.</text>
<text x="316.3" y="283.9">9.0.7</text>
<text x="386" y="283.9">Id:</text>
<text x="390.1" y="283.9">3/13</text>
</g>
<g font-size="1.8" fill="#840000">
<text x="35" y="11.9">1</text>
<text x="85" y="11.9">2</text>
<text x="135" y="11.9">3</text>
<text x="185" y="11.9">4</text>
<text x="235" y="11.9">5</text>
<text x="285" y="11.9">6</text>
<text x="335" y="11.9">7</text>
<text x="385" y="11.9">8</text>
<text x="10.3" y="35.9">A</text>
<text x="408.3" y="35.9">A</text>
<text x="10.3" y="85.9">B</text>
<text x="408.2" y="85.9">B</text>
<text x="10.3" y="135.9">C</text>
<text x="408.2" y="135.9">C</text>
<text x="296.9" y="160.7" transform="rotate(-90 296.9 160.7)">4</text>
<text x="10.3" y="185.9">D</text>
<text x="408.2" y="185.9">D</text>
<text x="10.3" y="235.9">E</text>
<text x="408.3" y="235.9">E</text>
<text x="197.7" y="252.8" transform="rotate(-90 197.7 252.8)">R</text>
<text x="202.8" y="252.8" transform="rotate(-90 202.8 252.8)">G</text>
<text x="207.9" y="252.8" transform="rotate(-90 207.9 252.8)">B</text>
<text x="10.3" y="285.9">F</text>
<text x="35" y="286.9">1</text>
<text x="85" y="286.9">2</text>
<text x="135" y="286.9">3</text>
<text x="185" y="286.9">4</text>
<text x="235" y="286.9">5</text>
<text x="285" y="286.9">6</text>
<text x="335" y="286.9">7</text>
<text x="385" y="286.9">8</text>
<text x="408.3" y="285.9">F</text>
</g>
<g font-size="1.8" fill="#006464">
<text x="125.3" y="46.8">+3.3V</text>
<text x="183.7" y="46.6">+3.3V</text>
<text x="199.5" y="46.6">VDDA</text>
<text x="130.2" y="52.9">R2</text>
<text x="130.2" y="55.5">10k</text>
<text x="177" y="59.3">NRST</text>
<text x="205.3" y="59.3">PA0</text>
<text x="131.5" y="63.1">C11</text>
<text x="131.5" y="65.6">0.1u</text>
<text x="155.9" y="64.4">GND</text>
<text x="166.3" y="61.8">R3</text>
<text x="166.9" y="64.4">0</text>
<text x="177" y="64.4">BOOT0</text>
<text x="187.6" y="61" transform="rotate(-90 187.6 61)">VBAT</text>
<text x="190.1" y="60.2" transform="rotate(-90 190.1 60.2)">VDD</text>
<text x="192.6" y="60.2" transform="rotate(-90 192.6 60.2)">VDD</text>
<text x="195.2" y="60.2" transform="rotate(-90 195.2 60.2)">VDD</text>
<text x="197.7" y="60.2" transform="rotate(-90 197.7 60.2)">VDD</text>
<text x="200.3" y="60.2" transform="rotate(-90 200.3 60.2)">VDD</text>
<text x="202.8" y="61.3" transform="rotate(-90 202.8 61.3)">VDDA</text>
<text x="205.3" y="61.8">PA1</text>
<text x="205.3" y="64.4">PA2</text>
<text x="158.7" y="69.4">+3.3VADC</text>
<text x="177" y="69.4">VREF+</text>
<text x="205.3" y="66.9">PA3</text>
<text x="205.3" y="69.4">PA4</text>
<text x="205.3" y="72">PA5</text>
<text x="126.2" y="72.6">GND</text>
<text x="177" y="74.5">PH0</text>
<text x="177" y="77.1">PH1</text>
<text x="205.3" y="74.5">PA6</text>
<text x="205.3" y="77.1">PA7</text>
<text x="144.3" y="78.4">Y1</text>
<text x="144.3" y="80.7">NX5032GA-16</text>
<text x="177" y="82.1">PE0</text>
<text x="205.3" y="79.6">PA8</text>
<text x="205.3" y="82.1">PA9</text>
<text x="131.2" y="88.6">C12</text>
<text x="143.9" y="88.6">C13</text>
<text x="177" y="84.7">PE1</text>
<text x="177" y="87.2">PE2</text>
<text x="177" y="89.8">PE3</text>
<text x="204.1" y="84.7">PA10</text>
<text x="204.1" y="87.2">PA11</text>
<text x="204.1" y="89.8">PA12</text>
<text x="131.2" y="90.9">8p</text>
<text x="143.9" y="90.9">8p</text>
<text x="177" y="92.3">PE4</text>
<text x="177" y="94.8">PE5</text>
<text x="204.1" y="92.3">PA13</text>
<text x="204.1" y="94.8">PA14</text>
<text x="132.6" y="100.6">GND</text>
<text x="177" y="97.4">PE6</text>
<text x="177" y="99.9">PE7</text>
<text x="204.1" y="97.4">PA15</text>
<text x="177" y="102.5">PE8</text>
<text x="177" y="105">PE9</text>
<text x="177" y="107.5">PE10</text>
<text x="205.1" y="102.5">PB0</text>
<text x="205.1" y="105">PB1</text>
<text x="205.1" y="107.5">PB2</text>
<text x="177" y="110.1">PE11</text>
<text x="177" y="112.6">PE12</text>
<text x="205.1" y="110.1">PB3</text>
<text x="205.1" y="112.6">PB4</text>
<text x="177" y="115.2">PE13</text>
<text x="177" y="117.7">PE14</text>
<text x="190.5" y="117.7">U1</text>
<text x="205.1" y="115.2">PB5</text>
<text x="205.1" y="117.7">PB6</text>
<text x="177" y="120.2">PE15</text>
<text x="177" y="125.3">PD0</text>
<text x="184.2" y="124.7">STM32H743VITx</text>
<text x="205.1" y="120.2">PB7</text>
<text x="205.1" y="122.8">PB8</text>
<text x="205.1" y="125.3">PB9</text>
<text x="177" y="127.9">PD1</text>
<text x="177" y="130.4">PD2</text>
<text x="203.9" y="127.9">PB10</text>
<text x="203.9" y="130.4">PB11</text>
<text x="177" y="132.9">PD3</text>
<text x="177" y="135.5">PD4</text>
<text x="203.9" y="132.9">PB12</text>
<text x="203.9" y="135.5">PB13</text>
<text x="329.8" y="137">+3.3V</text>
<text x="177" y="138">PD5</text>
<text x="177" y="140.6">PD6</text>
<text x="177" y="143.1">PD7</text>
<text x="203.9" y="138">PB14</text>
<text x="203.9" y="140.6">PB15</text>
<text x="287.4" y="140.6">0.1u</text>
<text x="287.6" y="138">C18</text>
<text x="294.2" y="139.5">+3.3V</text>
<text x="177" y="145.6">PD8</text>
<text x="177" y="148.2">PD9</text>
<text x="205.1" y="145.6">PC0</text>
<text x="205.1" y="148.2">PC1</text>
<text x="277.2" y="144.4">GND</text>
<text x="298.4" y="148.2">24LC08B-E/MS</text>
<text x="304.7" y="145.6">U2</text>
<text x="324.4" y="145.7">R4</text>
<text x="324.4" y="148.1">4k7</text>
<text x="334.5" y="145.7">R5</text>
<text x="334.5" y="148.1">4k7</text>
<text x="177" y="150.7">PD10</text>
<text x="177" y="153.3">PD11</text>
<text x="177" y="155.8">PD12</text>
<text x="202.9" y="150.7">PC2_C</text>
<text x="202.9" y="153.3">PC3_C</text>
<text x="205.1" y="155.8">PC4</text>
<text x="290.1" y="152">A0</text>
<text x="290.1" y="154.5">A1</text>
<text x="298" y="152.9" transform="rotate(-90 298 152.9)">VCC</text>
<text x="300.5" y="152">SDA</text>
<text x="300.6" y="154.5">SCL</text>
<text x="177" y="158.3">PD13</text>
<text x="177" y="160.9">PD14</text>
<text x="205.1" y="158.3">PC5</text>
<text x="205.1" y="160.9">PC6</text>
<text x="290.1" y="157.1">A2</text>
<text x="298" y="158.2" transform="rotate(-90 298 158.2)">GND</text>
<text x="301.4" y="157.1">WP</text>
<text x="177" y="163.4">PD15</text>
<text x="205.1" y="163.4">PC7</text>
<text x="205.1" y="166">PC8</text>
<text x="283.7" y="166.6">GND</text>
<text x="295.1" y="166.6">GND</text>
<text x="177" y="168.5">VCAP</text>
<text x="177" y="171">VCAP</text>
<text x="203.9" y="171">PC10</text>
<text x="203.9" y="173.6">PC11</text>
<text x="205.1" y="168.5">PC9</text>
<text x="157.9" y="177.5">C15</text>
<text x="157.9" y="179.8">2u2</text>
<text x="169.3" y="177.5">C16</text>
<text x="169.3" y="179.8">2u2</text>
<text x="203.9" y="176.1">PC12</text>
<text x="203.9" y="178.7">PC13</text>
<text x="203.9" y="181.2">PC14</text>
<text x="203.9" y="183.7">PC15</text>
<text x="159.3" y="189.5">GND</text>
<text x="192.6" y="187.5" transform="rotate(-90 192.6 187.5)">VSS</text>
<text x="195.2" y="187.5" transform="rotate(-90 195.2 187.5)">VSSA</text>
<text x="191" y="199.6">GND</text>
<text x="282.8" y="203">+3.3V</text>
<text x="297.3" y="203.6">J1</text>
<text x="287.6" y="205.9">20021111-00010T4LF</text>
<text x="283.7" y="225">GND</text>
<text x="197.7" y="242.4">+3.3V</text>
<text x="219.3" y="250">D1</text>
<text x="210.4" y="252.3">ASMB-MTB1-0B3A2</text>
<text x="233.3" y="255.1">+3.3V</text>
<text x="37.7" y="262.5">+3.3V</text>
<text x="80.6" y="262.2">VDD</text>
<text x="98.7" y="263.8">+3.3V</text>
<text x="138" y="263.1">742792031</text>
<text x="141.6" y="260.6">FB1</text>
<text x="162.6" y="263.8">VDDA</text>
<text x="169.2" y="263.8">PWR_FLAG</text>
<text x="208.3" y="262.5">RN1</text>
<text x="238" y="261.3">R1</text>
<text x="238" y="263.6">10k</text>
<text x="130.4" y="264">+3.3V</text>
<text x="208.3" y="265">EXB-V8V102JV</text>
<text x="20.7" y="271.5">C1</text>
<text x="20.7" y="273.8">0.1u</text>
<text x="32.1" y="271.5">C3</text>
<text x="32.1" y="273.8">0.1u</text>
<text x="43.6" y="271.5">C5</text>
<text x="43.6" y="273.8">0.1u</text>
<text x="55" y="271.5">C7</text>
<text x="55" y="273.8">0.1u</text>
<text x="66.4" y="271.5">C9</text>
<text x="66.4" y="273.8">0.1u</text>
<text x="79.1" y="271.5">C6</text>
<text x="79.1" y="273.8">0.1u</text>
<text x="91.8" y="271.5">C8</text>
<text x="91.8" y="273.8">1u</text>
<text x="104.5" y="273.8">1u</text>
<text x="104.5" y="271.5">C10</text>
<text x="153.7" y="271.4">C14</text>
<text x="153.7" y="273.9">10u</text>
<text x="165.5" y="271.5">C17</text>
<text x="165.5" y="273.8">0.1u</text>
<text x="238" y="271.4">JP1</text>
<text x="238" y="273.9">Open</text>
<text x="38.6" y="282.2">GND</text>
<text x="80.5" y="283.1">GND</text>
<text x="99.6" y="282.2">GND</text>
<text x="147.8" y="282.2">GND</text>
<text x="160.5" y="282.2">GND</text>
<text x="234.2" y="282.2">GND</text>
</g>
<g font-size="1.8" fill="#725600">
<text x="115.5" y="59.3">NRST</text>
<text x="217.4" y="61.8">REF_CLK</text>
<text x="217.4" y="64.4">RMII_MDIO</text>
<text x="217.4" y="77.1">RMII_CRS_DV</text>
<text x="217.4" y="130.4">RMII_TXEN</text>
<text x="217.4" y="135.5">RMII_TXD1</text>
<text x="217.4" y="132.9">RMII_TXD0</text>
<text x="217.4" y="148.2">RMII_MDC</text>
<text x="217.4" y="155.8">RMII_RXD0</text>
<text x="217.4" y="158.3">RMII_RXD1</text>
</g>
<g font-size="1.8" fill="#0f0f0f">
<text x="121.9" y="58.1">NRST</text>
<text x="161.3" y="86">MCU_DEF</text>
<text x="225.3" y="93.6">TCK_SWCLK</text>
<text x="225.6" y="91.1">TMS_SWDIO</text>
<text x="223.6" y="114">EEPROM_nWP</text>
<text x="227.2" y="119">I2C1_SDA</text>
<text x="227.2" y="116.5">I2C1_SCL</text>
<text x="305.4" y="156">7 EEPROM_nWP</text>
<text x="311" y="150.8">I2C1_SDA</text>
<text x="311.1" y="153.3">I2C1_SCL</text>
<text x="229.4" y="159.7">LED_BLUE</text>
<text x="228" y="164.8">LED_GREEN</text>
<text x="230.5" y="162.2">LED_RED</text>
<text x="305.6" y="207.9">TMS_SWDIO</text>
<text x="305.3" y="210.5">TCK_SWCLK</text>
<text x="311.2" y="218.1">NRST</text>
<text x="238.9" y="266.4">MCU_DEF</text>
<text x="197.8" y="279.4" transform="rotate(-90 197.8 279.4)">LED_RED</text>
<text x="200.3" y="279.4" transform="rotate(-90 200.3 279.4)">LED_GREEN</text>
<text x="202.9" y="279.4" transform="rotate(-90 202.9 279.4)">LED_BLUE</text>
</g>
<g font-size="1.8" fill="#a90000">
<text x="172.7" y="58.2">14</text>
<text x="186.4" y="54" transform="rotate(-90 186.4 54)">6</text>
<text x="189" y="54.7" transform="rotate(-90 189 54.7)">11</text>
<text x="191.5" y="54.7" transform="rotate(-90 191.5 54.7)">27</text>
<text x="194.1" y="54.7" transform="rotate(-90 194.1 54.7)">50</text>
<text x="196.6" y="54.7" transform="rotate(-90 196.6 54.7)">75</text>
<text x="199.1" y="55.3" transform="rotate(-90 199.1 55.3)">100</text>
<text x="201.7" y="54.7" transform="rotate(-90 201.7 54.7)">21</text>
<text x="210.8" y="58.2">22</text>
<text x="172.7" y="63.2">94</text>
<text x="210.8" y="60.7">23</text>
<text x="210.8" y="63.2">24</text>
<text x="210.8" y="65.8">25</text>
<text x="172.7" y="68.3">20</text>
<text x="210.8" y="68.3">28</text>
<text x="210.8" y="70.9">29</text>
<text x="172.7" y="73.4">12</text>
<text x="172.7" y="75.9">13</text>
<text x="210.8" y="73.4">30</text>
<text x="210.8" y="75.9">31</text>
<text x="172.7" y="81">97</text>
<text x="172.7" y="83.6">98</text>
<text x="210.8" y="78.5">67</text>
<text x="210.8" y="81">68</text>
<text x="210.8" y="83.6">69</text>
<text x="173.3" y="86.1">1</text>
<text x="173.3" y="88.6">2</text>
<text x="210.8" y="86.1">70</text>
<text x="210.8" y="88.6">71</text>
<text x="173.3" y="91.2">3</text>
<text x="173.3" y="93.7">4</text>
<text x="210.8" y="91.2">72</text>
<text x="210.8" y="93.7">76</text>
<text x="172.7" y="98.8">37</text>
<text x="172.7" y="101.3">38</text>
<text x="173.3" y="96.3">5</text>
<text x="210.8" y="96.3">77</text>
<text x="210.8" y="101.3">34</text>
<text x="172.7" y="103.9">39</text>
<text x="172.7" y="106.4">40</text>
<text x="210.8" y="103.9">35</text>
<text x="210.8" y="106.4">36</text>
<text x="172.7" y="109">41</text>
<text x="172.7" y="111.5">42</text>
<text x="210.8" y="109">89</text>
<text x="210.8" y="111.5">90</text>
<text x="172.7" y="114">43</text>
<text x="172.7" y="116.6">44</text>
<text x="172.7" y="119.1">45</text>
<text x="210.8" y="114">91</text>
<text x="210.8" y="116.6">92</text>
<text x="210.8" y="119.1">93</text>
<text x="172.7" y="124.2">81</text>
<text x="210.8" y="121.7">95</text>
<text x="210.8" y="124.2">96</text>
<text x="172.7" y="126.7">82</text>
<text x="172.7" y="129.3">83</text>
<text x="172.7" y="131.8">84</text>
<text x="210.8" y="126.7">46</text>
<text x="210.8" y="129.3">47</text>
<text x="210.8" y="131.8">51</text>
<text x="172.7" y="134.4">85</text>
<text x="172.7" y="136.9">86</text>
<text x="210.8" y="134.4">52</text>
<text x="210.8" y="136.9">53</text>
<text x="172.7" y="139.4">87</text>
<text x="172.7" y="142">88</text>
<text x="210.8" y="139.4">54</text>
<text x="172.7" y="144.5">55</text>
<text x="172.7" y="147.1">56</text>
<text x="172.7" y="149.6">57</text>
<text x="210.8" y="144.5">15</text>
<text x="210.8" y="147.1">16</text>
<text x="210.8" y="149.6">17</text>
<text x="296.9" y="148" transform="rotate(-90 296.9 148)">8</text>
<text x="172.7" y="152.1">58</text>
<text x="172.7" y="154.7">59</text>
<text x="210.8" y="152.1">18</text>
<text x="210.8" y="154.7">32</text>
<text x="287.6" y="150.9">1</text>
<text x="287.6" y="153.4">2</text>
<text x="287.6" y="156">3</text>
<text x="305.4" y="150.9">5</text>
<text x="305.4" y="153.4">6</text>
<text x="305.4" y="156">7</text>
<text x="172.7" y="157.2">60</text>
<text x="172.7" y="159.8">61</text>
<text x="210.8" y="157.2">33</text>
<text x="210.8" y="159.8">63</text>
<text x="172.7" y="162.3">62</text>
<text x="172.7" y="167.4">48</text>
<text x="210.8" y="162.3">64</text>
<text x="210.8" y="164.8">65</text>
<text x="210.8" y="167.4">66</text>
<text x="172.7" y="169.9">73</text>
<text x="210.8" y="169.9">78</text>
<text x="210.8" y="172.5">79</text>
<text x="210.8" y="175">80</text>
<text x="211.4" y="177.5">7</text>
<text x="211.4" y="180.1">8</text>
<text x="211.4" y="182.6">9</text>
<text x="191.5" y="191.8" transform="rotate(-90 191.5 191.8)">10</text>
<text x="194.1" y="191.8" transform="rotate(-90 194.1 191.8)">19</text>
<text x="293.3" y="208">1</text>
<text x="302.2" y="208">2</text>
<text x="293.3" y="210.6">3</text>
<text x="293.3" y="213.1">5</text>
<text x="293.3" y="215.6">7</text>
<text x="302.2" y="210.6">4</text>
<text x="302.2" y="213.1">6</text>
<text x="302.2" y="215.6">8</text>
<text x="293.3" y="218.2">9</text>
<text x="301.6" y="218.2">10</text>
<text x="200.4" y="247.1" transform="rotate(-90 200.4 247.1)">4</text>
<text x="195.3" y="254.7" transform="rotate(-90 195.3 254.7)">1</text>
<text x="200.4" y="254.7" transform="rotate(-90 200.4 254.7)">2</text>
<text x="205.5" y="254.7" transform="rotate(-90 205.5 254.7)">3</text>
<text x="197.9" y="259.8" transform="rotate(-90 197.9 259.8)">8</text>
<text x="200.4" y="259.8" transform="rotate(-90 200.4 259.8)">7</text>
<text x="202.9" y="259.8" transform="rotate(-90 202.9 259.8)">6</text>
<text x="205.5" y="259.8" transform="rotate(-90 205.5 259.8)">5</text>
<text x="197.9" y="267.4" transform="rotate(-90 197.9 267.4)">1</text>
<text x="200.4" y="267.4" transform="rotate(-90 200.4 267.4)">2</text>
<text x="202.9" y="267.4" transform="rotate(-90 202.9 267.4)">3</text>
<text x="205.5" y="267.4" transform="rotate(-90 205.5 267.4)">4</text>
<text x="236" y="269.9" transform="rotate(-90 236 269.9)">1</text>
<text x="236" y="275" transform="rotate(-90 236 275)">2</text>
</g>
<g font-size="1.8" fill="#0000c2">
<text x="109.2" y="272.5">Connect</text>
<text x="118" y="272.5">to</text>
<text x="121.1" y="272.5">VBAT</text>
</g>
</svg>
